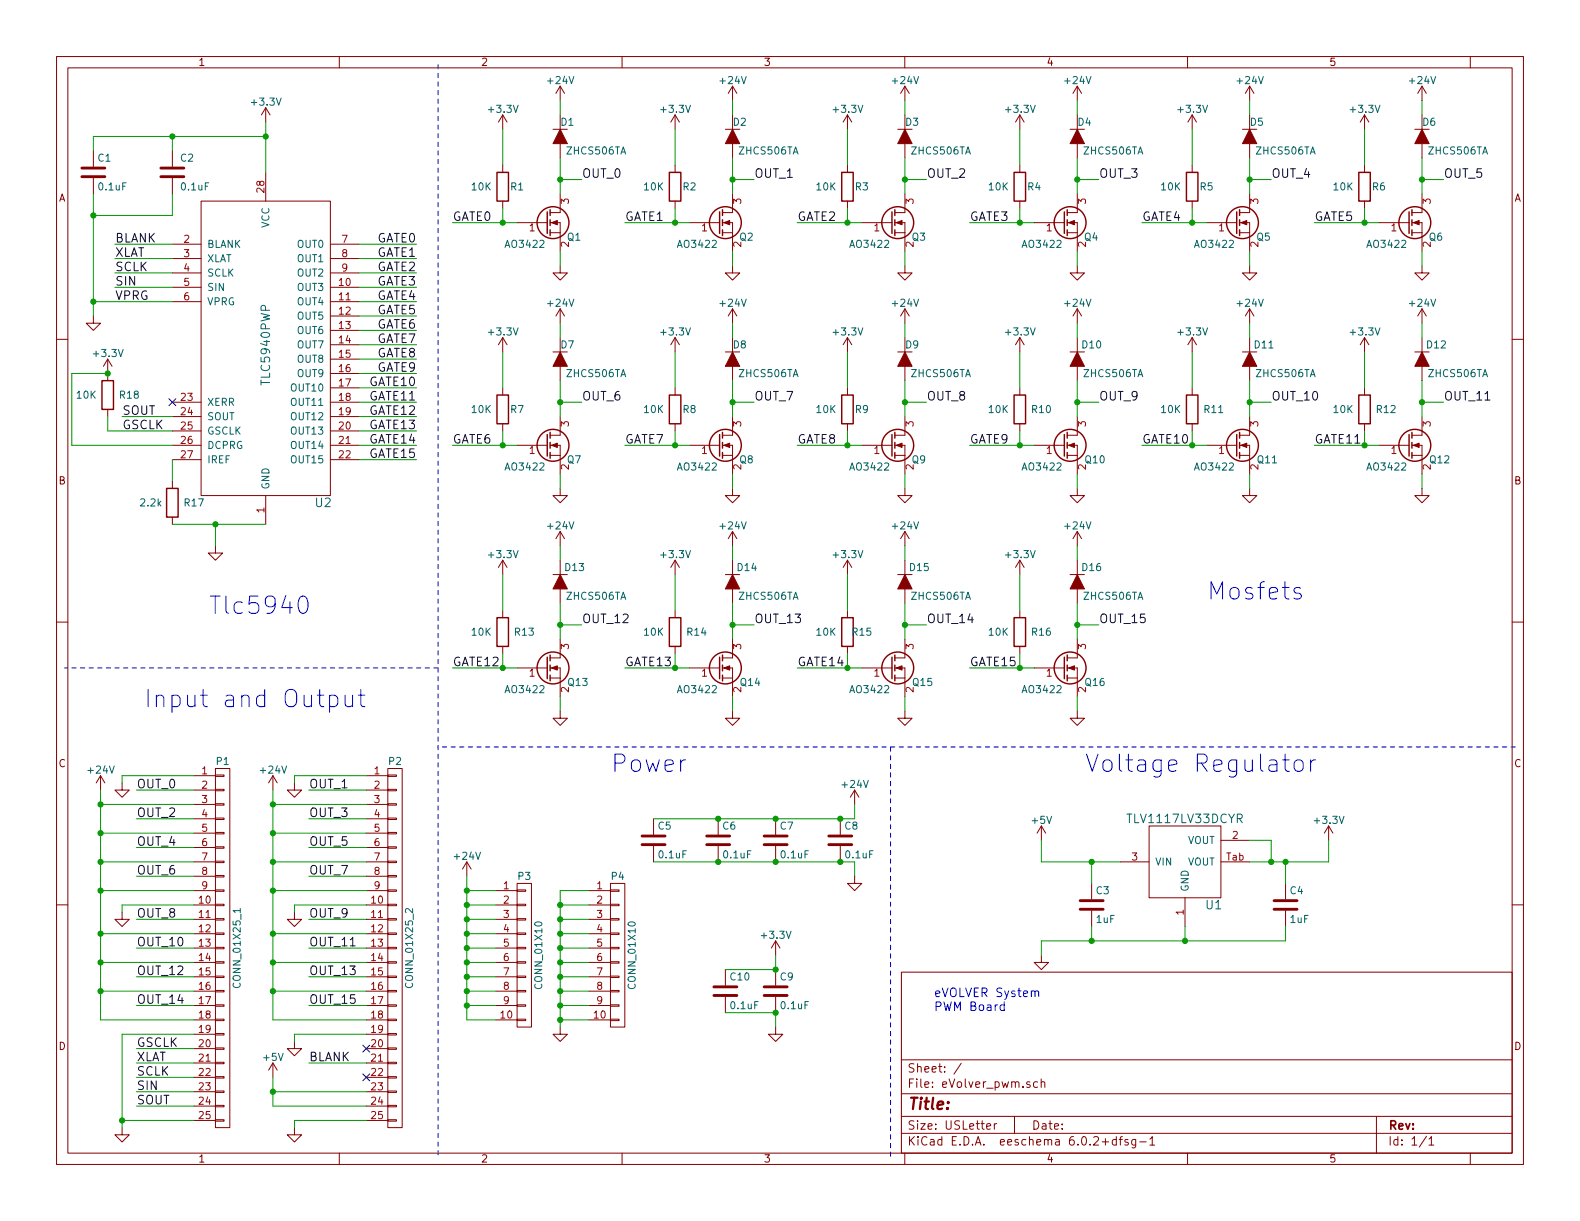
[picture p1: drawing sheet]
<svg xmlns="http://www.w3.org/2000/svg" width="279mm" height="216mm" viewBox="0 0 279 216" stroke-linecap="round" stroke-linejoin="round" font-family="sans-serif">
<g fill="none" stroke="#840000" stroke-width=".18">
<path d="M10 10h259.4v195.9h-259.4zM12 12h255.4v191.9h-255.4zM47 19.1v2.5M47 19.1l-.8 1.2M47 19.1l.8 1.2M60 10v2M99.1 15.2v2.6M99.1 15.2l-.8 1.3M99.1 15.2l.7 1.3M110 10v2M129.5 15.2v2.6M129.5 15.2l-.7 1.3"/>
<path d="M129.5 15.2l.8 1.3M160 10v2M160 15.2v2.6M160 15.2l-.7 1.3M160 15.2l.8 1.3M190.5 15.2v2.6M190.5 15.2l-.8 1.3M190.5 15.2l.8 1.3M210 10v2M221 15.2v2.6M221 15.2l-.8 1.3M221 15.2l.7 1.3"/>
<path d="M251.5 15.2l-.8 1.3M251.5 15.2v2.6M251.5 15.2l.7 1.3M260 10v2M16.5 26.7v2.8M16.5 31.5v2.8M30.5 26.7v2.8M30.5 31.5v2.8M35.6 35.6h22.8v52h-22.8zM47 30.5v5.1M88.9 20.3v2.6M88.9 29.2v1.3"/>
<path d="M88.9 35.6v1.2M88.9 20.3l-.8 1.3M88.9 20.3l.8 1.3M91.4 39.4h5.4M97.3 39.4h1.8v5.1M97.8 22.9h2.5M99.1 20.3v2.6M99.1 25.4v2.5M99.1 34.3v3.3h-1.8M119.4 20.3v2.6M119.4 29.2v1.3M119.4 35.6v1.2"/>
<path d="M119.4 20.3l-.8 1.3M119.4 20.3l.7 1.3M121.9 39.4h5.4M127.8 39.4h1.7v5.1M128.3 22.9h2.5M129.5 20.3v2.6M129.5 25.4v2.5M129.5 34.3v3.3h-1.7M149.9 20.3v2.6M149.9 29.2v1.3M149.9 35.6v1.2M149.9 20.3l-.8 1.3"/>
<path d="M149.9 20.3l.7 1.3M152.4 39.4h5.3M158.2 39.4h1.8v5.1M158.7 22.9h2.6M160 34.3v3.3h-1.8M160 20.3v2.6M160 25.4v2.5M180.3 20.3l-.7 1.3M180.3 20.3v2.6M180.3 29.2v1.3M180.3 35.6v1.2M180.3 20.3l.8 1.3"/>
<path d="M182.9 39.4h5.3M188.7 39.4h1.8v5.1M189.2 22.9h2.6M190.5 34.3v3.3h-1.8M190.5 20.3v2.6M190.5 25.4v2.5M210.8 20.3v2.6M210.8 29.2v1.3M210.8 35.6v1.2M210.8 20.3l-.7 1.3M210.8 20.3l.8 1.3M213.4 39.4h5.3"/>
<path d="M219.2 39.4h1.8v5.1M219.7 22.9h2.5M221 34.3v3.3h-1.8M221 20.3v2.6M221 25.4v2.5M241.3 20.3l-.8 1.3M241.3 20.3v2.6M241.3 29.2v1.3M241.3 35.6v1.2M241.3 20.3l.8 1.3M243.8 39.4h5.4M249.7 39.4h1.8v5.1"/>
<path d="M250.2 22.9h2.5M251.5 34.3v3.3h-1.8M251.5 20.3v2.6M251.5 25.4v2.5M10 60h2M16.5 55.9v1.3h1.3l-1.3 1.2-1.3-1.2h1.3M30.5 50.8h5.1M30.5 53.3h5.1M30.5 43.2h5.1M30.5 45.7h5.1M30.5 48.3h5.1M58.4 50.8h5.1"/>
<path d="M58.4 53.3h5.1M58.4 55.9h5.1M58.4 58.4h5.1M58.4 43.2h5.1M58.4 45.7h5.1M58.4 48.3h5.1M88.9 59.7v2.5M88.9 59.7l-.8 1.3M88.9 59.7l.8 1.3M97.3 41.1h1.8M99.1 47v1.3h1.2l-1.2 1.2-1.3-1.2h1.3M99.1 54.6v2.6"/>
<path d="M99.1 59.7v2.5M99.1 54.6l-.8 1.3M99.1 54.6l.7 1.3M119.4 59.7v2.5M119.4 59.7l-.8 1.3M119.4 59.7l.7 1.3M127.8 41.1h1.7M129.5 47v1.3h1.3l-1.3 1.2-1.2-1.2h1.2M129.5 54.6v2.6M129.5 59.7v2.5M129.5 54.6l-.7 1.3M129.5 54.6l.8 1.3"/>
<path d="M149.9 59.7v2.5M149.9 59.7l-.8 1.3M149.9 59.7l.7 1.3M158.2 41.1h1.8M160 47v1.3h1.3l-1.3 1.2-1.3-1.2h1.3M160 54.6v2.6M160 59.7v2.5M160 54.6l-.7 1.3M160 54.6l.8 1.3M180.3 59.7v2.5M180.3 59.7l-.7 1.3M180.3 59.7l.8 1.3"/>
<path d="M188.7 41.1h1.8M190.5 47v1.3h1.3l-1.3 1.2-1.3-1.2h1.3M190.5 54.6v2.6M190.5 59.7v2.5M190.5 54.6l-.8 1.3M190.5 54.6l.8 1.3M210.8 59.7l-.7 1.3M210.8 59.7v2.5M210.8 59.7l.8 1.3M219.2 41.1h1.8M221 47v1.3h1.2l-1.2 1.2-1.3-1.2h1.3M221 54.6v2.6"/>
<path d="M221 59.7v2.5M221 54.6l-.8 1.3M221 54.6l.7 1.3M241.3 59.7v2.5M241.3 59.7l-.8 1.3M241.3 59.7l.8 1.3M249.7 41.1h1.8M251.5 47v1.3h1.2l-1.2 1.2-1.3-1.2h1.3M251.5 54.6v2.6M251.5 59.7v2.5M251.5 54.6l-.8 1.3M251.5 54.6l.7 1.3"/>
<path d="M267.4 60h2M19 63.5v3.8M19 72.4v1.3M19 63.5l-.7 1.3M19 63.5l.8 1.3M30.5 78.7h5.1M30.5 71.1h5.1M30.5 73.7h5.1M30.5 76.2h5.1M58.4 78.7h5.1M58.4 61h5.1M58.4 63.5h5.1"/>
<path d="M58.4 66h5.1M58.4 68.6h5.1M58.4 71.1h5.1M58.4 73.7h5.1M58.4 76.2h5.1M88.9 68.6v1.3M88.9 74.9v1.3M91.4 78.7h5.4M97.3 78.7h1.8v5.1M97.8 62.2h2.5M99.1 64.8v2.5M99.1 73.7v3.3h-1.8"/>
<path d="M119.4 68.6v1.3M119.4 74.9v1.3M121.9 78.7h5.4M127.8 78.7h1.7v5.1M128.3 62.2h2.5M129.5 64.8v2.5M129.5 73.7v3.3h-1.7M149.9 68.6v1.3M149.9 74.9v1.3M152.4 78.7h5.3M158.2 78.7h1.8v5.1M158.7 62.2h2.6"/>
<path d="M160 73.7v3.3h-1.8M160 64.8v2.5M180.3 68.6v1.3M180.3 74.9v1.3M182.9 78.7h5.3M188.7 78.7h1.8v5.1M189.2 62.2h2.6M190.5 73.7v3.3h-1.8M190.5 64.8v2.5M210.8 68.6v1.3M210.8 74.9v1.3M213.4 78.7h5.3"/>
<path d="M219.2 78.7h1.8v5.1M219.7 62.2h2.5M221 73.7v3.3h-1.8M221 64.8v2.5M241.3 68.6v1.3M241.3 74.9v1.3M243.8 78.7h5.4M249.7 78.7h1.8v5.1M250.2 62.2h2.5M251.5 73.7v3.3h-1.8M251.5 64.8v2.5M30.5 81.3h5.1"/>
<path d="M30.5 85.1v1.3M30.5 91.4v1.3M38.1 96.5v1.3h1.3l-1.3 1.3-1.3-1.3h1.3M47 87.6v5.1M58.4 81.3h5.1M88.9 99.1l-.8 1.2M88.9 99.1v2.5M88.9 99.1l.8 1.2M97.3 80.5h1.8M99.1 86.4v1.2h1.2l-1.2 1.3-1.3-1.3h1.3M99.1 94v2.5M99.1 99.1v2.5"/>
<path d="M99.1 94l-.8 1.3M99.1 94l.7 1.3M119.4 99.1v2.5M119.4 99.1l-.8 1.2M119.4 99.1l.7 1.2M127.8 80.5h1.7M129.5 86.4v1.2h1.3l-1.3 1.3-1.2-1.3h1.2M129.5 94v2.5M129.5 99.1v2.5M129.5 94l-.7 1.3M129.5 94l.8 1.3M149.9 99.1v2.5"/>
<path d="M149.9 99.1l-.8 1.2M149.9 99.1l.7 1.2M158.2 80.5h1.8M160 86.4v1.2h1.3l-1.3 1.3-1.3-1.3h1.3M160 94v2.5M160 99.1v2.5M160 94l-.7 1.3M160 94l.8 1.3M180.3 99.1v2.5M180.3 99.1l-.7 1.2M180.3 99.1l.8 1.2M188.7 80.5h1.8"/>
<path d="M190.5 86.4v1.2h1.3l-1.3 1.3-1.3-1.3h1.3M190.5 94v2.5M190.5 99.1v2.5M190.5 94l-.8 1.3M190.5 94l.8 1.3M219.2 80.5h1.8M221 86.4v1.2h1.2l-1.2 1.3-1.3-1.3h1.3M249.7 80.5h1.8M251.5 86.4v1.2h1.2l-1.2 1.3-1.3-1.3h1.3M10 110h2M88.9 108v1.2M88.9 114.3v1.3"/>
<path d="M91.4 118.1h5.4M97.3 119.9h1.8M97.3 118.1h1.8v5.1M97.8 101.6h2.5M99.1 113v3.3h-1.8M99.1 104.1v2.6M119.4 108v1.2M119.4 114.3v1.3M121.9 118.1h5.4M127.8 119.9h1.7M127.8 118.1h1.7v5.1M128.3 101.6h2.5"/>
<path d="M129.5 113v3.3h-1.7M129.5 104.1v2.6M149.9 108v1.2M149.9 114.3v1.3M152.4 118.1h5.3M158.2 119.9h1.8M158.2 118.1h1.8v5.1M158.7 101.6h2.6M160 113v3.3h-1.8M160 104.1v2.6M180.3 108v1.2M180.3 114.3v1.3"/>
<path d="M182.9 118.1h5.3M188.7 119.9h1.8M188.7 118.1h1.8v5.1M189.2 101.6h2.6M190.5 113v3.3h-1.8M190.5 104.1v2.6M267.4 110h2M17.8 137.2l-.8 1.2M17.8 137.2v2.5M17.8 137.2l.7 1.2M21.6 138.4v1.3h1.3l-1.3 1.3-1.3-1.3h1.3M34.3 137.2h3.8"/>
<path d="M34.3 139.7h3.8M38.1 135.9h2.5v63.5h-2.5zM38.1 139.6h1.5v.2h-1.5zM38.1 137h1.5v.3h-1.5zM48.3 137.2l-.8 1.2M48.3 137.2v2.5M48.3 137.2l.7 1.2M52.1 138.4v1.3h1.2l-1.2 1.3-1.3-1.3h1.3M64.8 137.2h3.8M64.8 139.7h3.8M68.6 135.9h2.5v63.5h-2.5zM68.6 139.6h1.5v.2h-1.5z"/>
<path d="M68.6 137h1.5v.3h-1.5zM99.1 125.7v1.3h1.2l-1.2 1.3-1.3-1.3h1.3M129.5 125.7v1.3h1.3l-1.3 1.3-1.2-1.3h1.2M151.1 139.7l-.7 1.3M151.1 139.7v2.5M151.1 139.7l.8 1.3M160 125.7v1.3h1.3l-1.3 1.3-1.3-1.3h1.3M190.5 125.7v1.3h1.3l-1.3 1.3-1.3-1.3h1.3M10 160h2M34.3 152.4h3.8M34.3 157.5h3.8M34.3 142.2h3.8"/>
<path d="M34.3 144.8h3.8M34.3 147.3h3.8M34.3 149.9h3.8M34.3 154.9h3.8M38.1 159.9h1.5v.2h-1.5zM38.1 157.4h1.5v.2h-1.5zM38.1 154.8h1.5v.3h-1.5zM38.1 152.3h1.5v.2h-1.5zM38.1 149.7h1.5v.3h-1.5zM38.1 147.2h1.5v.2h-1.5zM38.1 144.7h1.5v.2h-1.5zM38.1 142.1h1.5v.3h-1.5z"/>
<path d="M64.8 152.4h3.8M64.8 157.5h3.8M64.8 142.2h3.8M64.8 144.8h3.8M64.8 147.3h3.8M64.8 149.9h3.8M64.8 154.9h3.8M68.6 159.9h1.5v.2h-1.5zM68.6 157.4h1.5v.2h-1.5zM68.6 154.8h1.5v.3h-1.5zM68.6 152.3h1.5v.2h-1.5zM68.6 149.7h1.5v.3h-1.5z"/>
<path d="M68.6 147.2h1.5v.2h-1.5zM68.6 144.7h1.5v.2h-1.5zM68.6 142.1h1.5v.3h-1.5zM82.5 152.4l-.7 1.3M82.5 152.4v2.5M82.5 152.4l.8 1.3M87.6 157.5h3.8M91.4 159.9h1.6v.2h-1.6zM91.4 157.4h1.6v.2h-1.6zM91.4 156.2h2.6v25.4h-2.6zM104.1 157.5h3.8M107.9 159.9h1.6v.2h-1.6z"/>
<path d="M107.9 157.4h1.6v.2h-1.6zM107.9 156.2h2.6v25.4h-2.6zM115.6 144.8v2.8M115.6 149.6v2.8M127 144.8v2.8M127 149.6v2.8M137.2 144.8v2.8M137.2 149.6v2.8M148.6 144.8v2.8M148.6 149.6v2.8M151.1 154.9v1.3h1.3l-1.3 1.3-1.2-1.3h1.2M184.1 146.1v2.5"/>
<path d="M184.1 146.1l-.7 1.2M184.1 146.1l.8 1.2M193 156.2v2.8M198.1 152.4h5.1M203.2 146.1h12.7v12.7h-12.7zM209.5 158.8v5M215.9 148.6h5.1M215.9 152.4h5.1M227.3 156.2v2.8M234.9 146.1l-.7 1.2M234.9 146.1v2.5M234.9 146.1l.8 1.2"/>
<path d="M267.4 160h2M21.6 161.3v1.3h1.3l-1.3 1.2-1.3-1.2h1.3M34.3 160h3.8M34.3 162.6h3.8M34.3 165.1h3.8M34.3 167.6h3.8M34.3 170.2h3.8M34.3 172.7h3.8M34.3 175.3h3.8M34.3 177.8h3.8M38.1 177.7h1.5v.2h-1.5zM38.1 175.1h1.5v.3h-1.5z"/>
<path d="M38.1 172.6h1.5v.2h-1.5zM38.1 170.1h1.5v.2h-1.5zM38.1 167.5h1.5v.3h-1.5zM38.1 165h1.5v.2h-1.5zM38.1 162.4h1.5v.3h-1.5zM52.1 161.3v1.3h1.2l-1.2 1.2-1.3-1.2h1.3M64.8 160h3.8M64.8 162.6h3.8M64.8 165.1h3.8M64.8 167.6h3.8M64.8 170.2h3.8M64.8 172.7h3.8"/>
<path d="M64.8 175.3h3.8M64.8 177.8h3.8M68.6 177.7h1.5v.2h-1.5zM68.6 175.1h1.5v.3h-1.5zM68.6 172.6h1.5v.2h-1.5zM68.6 170.1h1.5v.2h-1.5zM68.6 167.5h1.5v.3h-1.5zM68.6 165h1.5v.2h-1.5zM68.6 162.4h1.5v.3h-1.5zM87.6 160h3.8M87.6 162.6h3.8M87.6 165.1h3.8"/>
<path d="M87.6 167.6h3.8M87.6 170.2h3.8M87.6 172.7h3.8M87.6 175.3h3.8M87.6 177.8h3.8M91.4 177.7h1.6v.2h-1.6zM91.4 175.1h1.6v.3h-1.6zM91.4 172.6h1.6v.2h-1.6zM91.4 170.1h1.6v.2h-1.6zM91.4 167.5h1.6v.3h-1.6zM91.4 165h1.6v.2h-1.6zM91.4 162.4h1.6v.3h-1.6z"/>
<path d="M104.1 160h3.8M104.1 162.6h3.8M104.1 165.1h3.8M104.1 167.6h3.8M104.1 170.2h3.8M104.1 172.7h3.8M104.1 175.3h3.8M104.1 177.8h3.8M107.9 177.7h1.6v.2h-1.6zM107.9 175.1h1.6v.3h-1.6zM107.9 172.6h1.6v.2h-1.6zM107.9 170.1h1.6v.2h-1.6z"/>
<path d="M107.9 167.5h1.6v.3h-1.6zM107.9 165h1.6v.2h-1.6zM107.9 162.4h1.6v.3h-1.6zM128.3 171.5v2.7M128.3 176.3v2.8M137.2 166.4v2.5M137.2 171.5v2.7M137.2 176.3v2.8M137.2 166.4l-.8 1.2M137.2 166.4l.7 1.2M159.4 171.9h108v32h-108zM184.1 168.9v1.3h1.3l-1.3 1.3-1.2-1.3h1.2"/>
<path d="M193 161v2.8M227.3 161v2.8M21.6 199.4v1.3h1.3l-1.3 1.2-1.3-1.2h1.3M34.3 180.3h3.8M34.3 182.9h3.8M34.3 185.4h3.8M34.3 188h3.8M34.3 190.5h3.8M34.3 193h3.8M34.3 195.6h3.8M34.3 198.1h3.8M38.1 198h1.5v.2h-1.5z"/>
<path d="M38.1 195.5h1.5v.2h-1.5zM38.1 192.9h1.5v.3h-1.5zM38.1 190.4h1.5v.2h-1.5zM38.1 187.8h1.5v.3h-1.5zM38.1 185.3h1.5v.2h-1.5zM38.1 182.8h1.5v.2h-1.5zM38.1 180.2h1.5v.3h-1.5zM48.3 188v2.5M48.3 188l-.8 1.2M48.3 188l.7 1.2M52.1 184.2v1.2h1.2l-1.2 1.3-1.3-1.3h1.3M52.1 199.4v1.3h1.2l-1.2 1.2-1.3-1.2h1.3"/>
<path d="M64.8 180.3h3.8M64.8 182.9h3.8M64.8 185.4h3.8M64.8 188h3.8M64.8 190.5h3.8M64.8 193h3.8M64.8 195.6h3.8M64.8 198.1h3.8M68.6 198h1.5v.2h-1.5zM68.6 195.5h1.5v.2h-1.5zM68.6 192.9h1.5v.3h-1.5zM68.6 190.4h1.5v.2h-1.5z"/>
<path d="M68.6 187.8h1.5v.3h-1.5zM68.6 185.3h1.5v.2h-1.5zM68.6 182.8h1.5v.2h-1.5zM68.6 180.2h1.5v.3h-1.5zM87.6 180.3h3.8M91.4 180.2h1.6v.3h-1.6zM99.1 181.6v1.3h1.2l-1.2 1.3-1.3-1.3h1.3M104.1 180.3h3.8M107.9 180.2h1.6v.3h-1.6zM137.2 181.6v1.3h1.2l-1.2 1.3-1.3-1.3h1.3M159.4 197.4h108M159.4 193.4h108"/>
<path d="M159.4 187.4h108M170 188l-1.3 1.9M174.5 199.2l.7-.2-.1-.3h-.4l-.2 .2v.7h.6M175.8 198.7v1M176.3 198.7h-.3l-.2 .3M179.4 197.4v3M182.1 191.4l-.3-.1-.3 .2 .1 .2 .5 .2v.3h-.6M183.5 191.4l-.5-.1-.2 .3v.4l.1 .2h.6M184.1 191.4l.2-.1 .4 .1 .1 .9M184.1 190.8v1.5M243.4 197.4v6.5M60 203.9v2"/>
<path d="M110 203.9v2M159.4 200.4h108M160 203.9v2M197.4 201.5h-.4l-.3 .3v.4l.1 .2h.6M197.4 201v1.5M197.9 201.5h.6M198.5 201l-.4 .2v1.3M199.5 201.5h-.4l-.2 .2 .1 .2 .5 .1v.4h-.6M200.8 201.5v1.2l-.3 .3-.3-.1M200.8 201.5h-.4l-.3 .3v.4l.2 .2h.5M201.5 201.9h1.2M203.3 201.4l.5-.4v1.5"/>
<path d="M203.3 202.5h.9M210 203.9v2M252.3 200.9l-1.3 1.9M252.7 201.4l.4-.4v1.5M252.7 202.5h.8M260 203.9v2"/>
</g>
<g fill="none" stroke="#840000" stroke-width=".25">
<path d="M87.9 30.5h2v5.1h-2zM96.8 37.5v3.8M97.3 37.1v1M97.3 38.9v1M118.4 30.5h2v5.1h-2zM127.3 37.5v3.8M127.8 37.1v1M127.8 38.9v1M148.8 30.5h2.1v5.1h-2.1zM157.7 37.5v3.8M158.2 37.1v1M158.2 38.9v1"/>
<path d="M179.3 30.5h2.1v5.1h-2.1zM188.2 37.5v3.8M188.7 37.1v1M188.7 38.9v1M209.8 30.5h2v5.1h-2zM218.7 37.5v3.8M219.2 37.1v1M219.2 38.9v1M240.3 30.5h2v5.1h-2zM249.2 37.5v3.8M249.7 37.1v1M249.7 38.9v1"/>
<path d="M97.3 40.6v1.1M127.8 40.6v1.1M158.2 40.6v1.1M188.7 40.6v1.1M219.2 40.6v1.1M249.7 40.6v1.1M18 67.3h2.1v5.1h-2.1zM87.9 69.9h2v5h-2zM96.8 76.8v3.8M97.3 76.5v1M97.3 78.2v1M118.4 69.9h2v5h-2z"/>
<path d="M127.3 76.8v3.8M127.8 76.5v1M127.8 78.2v1M148.8 69.9h2.1v5h-2.1zM157.7 76.8v3.8M158.2 76.5v1M158.2 78.2v1M179.3 69.9h2.1v5h-2.1zM188.2 76.8v3.8M188.7 76.5v1M188.7 78.2v1M209.8 69.9h2v5h-2z"/>
<path d="M218.7 76.8v3.8M219.2 76.5v1M219.2 78.2v1M240.3 69.9h2v5h-2zM249.2 76.8v3.8M249.7 76.5v1M249.7 78.2v1M29.5 86.4h2v5h-2zM97.3 80v1M127.8 80v1M158.2 80v1M188.7 80v1"/>
<path d="M219.2 80v1M249.7 80v1M87.9 109.2h2v5.1h-2zM96.8 116.2v3.8M97.3 115.8v1M97.3 117.6v1M97.3 119.4v1M118.4 109.2h2v5.1h-2zM127.3 116.2v3.8M127.8 115.8v1M127.8 117.6v1M127.8 119.4v1"/>
<path d="M148.8 109.2h2.1v5.1h-2.1zM157.7 116.2v3.8M158.2 115.8v1M158.2 117.6v1M158.2 119.4v1M179.3 109.2h2.1v5.1h-2.1zM188.2 116.2v3.8M188.7 115.8v1M188.7 117.6v1M188.7 119.4v1"/>
<circle cx="97.8" cy="39.4" r="2.82"/>
<circle cx="128.3" cy="39.4" r="2.82"/>
<circle cx="158.7" cy="39.4" r="2.82"/>
<circle cx="189.2" cy="39.4" r="2.82"/>
<circle cx="219.7" cy="39.4" r="2.82"/>
<circle cx="250.2" cy="39.4" r="2.82"/>
<circle cx="97.8" cy="78.7" r="2.82"/>
<circle cx="128.3" cy="78.7" r="2.82"/>
<circle cx="158.7" cy="78.7" r="2.82"/>
<circle cx="189.2" cy="78.7" r="2.82"/>
<circle cx="219.7" cy="78.7" r="2.82"/>
<circle cx="250.2" cy="78.7" r="2.82"/>
<circle cx="97.8" cy="118.1" r="2.82"/>
<circle cx="128.3" cy="118.1" r="2.82"/>
<circle cx="158.7" cy="118.1" r="2.82"/>
<circle cx="189.2" cy="118.1" r="2.82"/>
</g>
<g fill="#840000" stroke="#840000" stroke-width=".18">
<path d="M97.5 118.1l1.1-.4v.8z"/>
<path d="M99.1 101.6l1.2 2.5h-2.5z"/>
<path d="M129.5 101.6l1.3 2.5h-2.5z"/>
<path d="M128 118.1l1-.4v.8z"/>
<path d="M128 39.4l1-.4v.8z"/>
<path d="M129.5 22.9l1.3 2.5h-2.5z"/>
<path d="M128 78.7l1-.3v.7z"/>
<path d="M97.5 39.4l1.1-.4v.8z"/>
<path d="M99.1 22.9l1.2 2.5h-2.5z"/>
<path d="M158.5 118.1l1-.4v.8z"/>
<path d="M158.5 78.7l1-.3v.7z"/>
<path d="M129.5 62.2l1.3 2.6h-2.5z"/>
<path d="M219.5 78.7l1-.3v.7z"/>
<path d="M221 62.2l1.2 2.6h-2.5z"/>
<path d="M251.5 22.9l1.2 2.5h-2.5z"/>
<path d="M249.9 39.4l1.1-.4v.8z"/>
<path d="M219.5 39.4l1-.4v.8z"/>
<path d="M221 22.9l1.2 2.5h-2.5z"/>
<path d="M189 118.1l1-.4v.8z"/>
<path d="M190.5 101.6l1.3 2.5h-2.6z"/>
<path d="M160 101.6l1.3 2.5h-2.6z"/>
<path d="M249.9 78.7l1.1-.3v.7z"/>
<path d="M251.5 62.2l1.2 2.6h-2.5z"/>
<path d="M160 22.9l1.3 2.5h-2.6z"/>
<path d="M189 78.7l1-.3v.7z"/>
<path d="M97.5 78.7l1.1-.3v.7z"/>
<path d="M190.5 62.2l1.3 2.6h-2.6z"/>
<path d="M160 62.2l1.3 2.6h-2.6z"/>
<path d="M99.1 62.2l1.2 2.6h-2.5z"/>
<path d="M189 39.4l1-.4v.8z"/>
<path d="M158.5 39.4l1-.4v.8z"/>
<path d="M190.5 22.9l1.3 2.5h-2.6z"/>
</g>
<g fill="none" stroke="#840000" stroke-width=".51">
<path d="M14.5 31.2h4M14.5 29.7h4M28.4 31.2h4.1M28.4 29.7h4.1M113.5 149.4h4.1M113.5 147.8h4.1M125 149.4h4M125 147.8h4M135.1 149.4h4.1M135.1 147.8h4.1M146.6 149.4h4M146.6 147.8h4"/>
<path d="M191 159.3h4.1M225.3 159.3h4.1M126.2 176h4.1M126.2 174.5h4.1M135.1 176h4.1M135.1 174.5h4.1M191 160.8h4.1M225.3 160.8h4.1"/>
</g>
<path d="M42.5 160.7v.7" fill="none" stroke="#006464" stroke-width=".18"/>
<g fill="none" stroke="#0000c2" stroke-width=".18">
<path d="M53 105.7a.73 .73 0 0 1 .8-.3 .73 .73 0 0 1 .5 .6 1.79 1.79 0 0 1-.6 2.5 .78 .78 0 0 1-.8-.6 2.6 2.6 0 0 1 .1-2.2zM230 104l-.7-.1-.3 .1-.2 .3 .2 .4 1 .3 .1 .3-.1 .5-.3 .1h-.6l-.3-.1M58.3 123.1l.3-.2h.5l.3 .2 .3 .4v.9l-.3 .4-.3 .2h-.5l-.3-.2M61 122.9v1.6l.2 .3a.83 .83 0 0 0 1.1-.1M62.3 122.9v2.1M63.4 122.9h1.1M63.8 121.9v2.6l.1 .3 .6 .2M226.8 134.4h1.2M227.3 133.3v2.7l.1 .2 .6 .2M229 134.6a.83 .83 0 0 1 .8-.3 .83 .83 0 0 1 .7 .6v.9a.83 .83 0 0 1-.8 .6 .83 .83 0 0 1-.8-.6v-.9zM231.8 134.4v2M232.6 134.4a.78 .78 0 0 0-.8 .5"/>
<path d="M177.6 177.7h-.4l-.3 .3v.4l.1 .2h.6M177.6 177.2v1.5M183 175.4l.2-.2 .4 .1 .1 .9"/>
</g>
<path d="M77.5 11.4v193.1M77.5 118.1h-66.1M268 132.1h-190.5M157.5 204.5v-72.4" fill="none" stroke="#0000c2" stroke-width=".18" stroke-dasharray=".8 .8"/>
<g fill="none" stroke="#009600" stroke-width=".18">
<path d="M99.1 17.8v2.5M129.5 17.8v2.5M160 17.8v2.5M190.5 17.8v2.5M221 17.8v2.5M251.5 17.8v2.5M16.5 34.3v21.6M30.5 24.1v2.6M30.5 34.3v3.8h-14M47 24.1h-30.5v2.6M47 21.6v8.9M80 39.4h11.4"/>
<path d="M88.9 22.9v6.3M88.9 36.8v2.6M99.1 31.8h3.8M99.1 27.9v6.4M110.5 39.4h11.4M119.4 22.9v6.3M119.4 36.8v2.6M129.5 31.8h3.8M129.5 27.9v6.4M141 39.4h11.4M149.9 22.9v6.3M149.9 36.8v2.6"/>
<path d="M160 31.8h3.8M160 27.9v6.4M171.4 39.4h11.5M180.3 22.9v6.3M180.3 36.8v2.6M190.5 31.8h3.8M190.5 27.9v6.4M201.9 39.4h11.5M210.8 22.9v6.3M210.8 36.8v2.6M221 31.8h3.8M221 27.9v6.4"/>
<path d="M232.4 39.4h11.4M241.3 22.9v6.3M241.3 36.8v2.6M251.5 31.8h3.8M251.5 27.9v6.4M16.5 53.3h14M20.3 43.2h10.2M20.3 50.8h10.2M20.3 45.7h10.2M20.3 48.3h10.2M63.5 43.2h10.2M63.5 53.3h10.2"/>
<path d="M63.5 50.8h10.2M63.5 45.7h10.2M63.5 58.4h10.2M63.5 55.9h10.2M63.5 48.3h10.2M99.1 44.5v2.5M99.1 57.2v2.5M129.5 44.5v2.5M129.5 57.2v2.5M160 44.5v2.5M160 57.2v2.5M190.5 44.5v2.5"/>
<path d="M190.5 57.2v2.5M221 44.5v2.5M221 57.2v2.5M251.5 44.5v2.5M251.5 57.2v2.5M19 66h-6.3v12.7h17.8M19 73.7v2.5h11.5M21.6 73.7h8.9M63.5 78.7h10.2M63.5 71.1h10.2M63.5 76.2h10.2M63.5 73.7h10.2"/>
<path d="M63.5 66h10.2M63.5 63.5h10.2M63.5 61h10.2M63.5 68.6h10.2M80 78.7h11.4M88.9 62.2v6.4M88.9 76.2v2.5M99.1 71.1h3.8M99.1 67.3v6.4M110.5 78.7h11.4M119.4 62.2v6.4M119.4 76.2v2.5"/>
<path d="M129.5 71.1h3.8M129.5 67.3v6.4M141 78.7h11.4M149.9 62.2v6.4M149.9 76.2v2.5M160 67.3v6.4M160 71.1h3.8M171.4 78.7h11.5M180.3 62.2v6.4M180.3 76.2v2.5M190.5 71.1h3.8M190.5 67.3v6.4"/>
<path d="M201.9 78.7h11.5M210.8 62.2v6.4M210.8 76.2v2.5M221 71.1h3.8M221 67.3v6.4M232.4 78.7h11.4M241.3 62.2v6.4M241.3 76.2v2.5M251.5 71.1h3.8M251.5 67.3v6.4M30.5 81.3v3.8M30.5 92.7h16.5"/>
<path d="M38.1 92.7v3.8M63.5 81.3h10.2M99.1 83.8v2.6M99.1 96.5v2.6M129.5 83.8v2.6M129.5 96.5v2.6M160 83.8v2.6M160 96.5v2.6M190.5 83.8v2.6M190.5 96.5v2.6M221 83.8v2.6M251.5 83.8v2.6"/>
<path d="M80 118.1h11.4M88.9 101.6v6.4M88.9 115.6v2.5M99.1 106.7v6.3M99.1 110.5h3.8M110.5 118.1h11.4M119.4 101.6v6.4M119.4 115.6v2.5M129.5 106.7v6.3M129.5 110.5h3.8M141 118.1h11.4M149.9 101.6v6.4"/>
<path d="M149.9 115.6v2.5M160 106.7v6.3M160 110.5h3.8M171.4 118.1h11.5M180.3 101.6v6.4M180.3 115.6v2.5M190.5 106.7v6.3M190.5 110.5h3.8M17.8 139.7v40.6h16.5M24.1 139.7h10.2M34.3 137.2h-12.7v1.2M48.3 139.7v40.6h16.5"/>
<path d="M54.6 139.7h10.2M64.8 137.2h-12.7v1.2M99.1 123.2v2.5M129.5 123.2v2.5M160 123.2v2.5M190.5 123.2v2.5M17.8 157.5h16.5M17.8 152.4h16.5M17.8 147.3h16.5M17.8 142.2h16.5M24.1 144.8h10.2M24.1 154.9h10.2"/>
<path d="M24.1 149.9h10.2M48.3 157.5h16.5M48.3 152.4h16.5M48.3 147.3h16.5M48.3 142.2h16.5M54.6 144.8h10.2M54.6 154.9h10.2M54.6 149.9h10.2M82.5 154.9v25.4h5.1M82.5 157.5h5.1M104.1 157.5h-5v24.1M115.6 152.4h35.5v2.5"/>
<path d="M151.1 142.2v2.6h-35.5M184.1 148.6v3.8h14M193 152.4v3.8M221 148.6h3.8v3.8M227.3 152.4v3.8M234.9 148.6v3.8h-13.9M17.8 175.3h16.5M17.8 165.1h16.5M17.8 170.2h16.5M24.1 167.6h10.2M24.1 162.6h10.2M24.1 177.8h10.2"/>
<path d="M24.1 172.7h10.2M34.3 160h-12.7v1.3M48.3 175.3h16.5M48.3 165.1h16.5M48.3 170.2h16.5M54.6 167.6h10.2M54.6 162.6h10.2M54.6 177.8h10.2M54.6 172.7h10.2M64.8 160h-12.7v1.3M82.5 175.3h5.1M82.5 160h5.1"/>
<path d="M82.5 167.6h5.1M82.5 165.1h5.1M82.5 162.6h5.1M82.5 177.8h5.1M82.5 170.2h5.1M82.5 172.7h5.1M99.1 175.3h5M99.1 160h5M99.1 167.6h5M99.1 165.1h5M99.1 162.6h5M99.1 177.8h5"/>
<path d="M99.1 170.2h5M99.1 172.7h5M128.3 179.1h8.9v2.5M137.2 168.9v2.6h-8.9M193 163.8v2.6M209.5 163.8v2.6M227.3 163.8v2.6h-43.2v2.5M21.6 198.1h12.7M24.1 195.6h10.2M24.1 193h10.2M24.1 188h10.2M24.1 185.4h10.2"/>
<path d="M24.1 190.5h10.2M34.3 182.9h-12.7v16.5M48.3 190.5v5.1h16.5M48.3 193h16.5M54.6 188h10.2M64.8 198.1h-12.7v1.3M64.8 182.9h-12.7v1.3M99.1 180.3h5"/>
</g>
<path d="M29.9 70.5l1.2 1.2M31.1 70.5l-1.2 1.2M64.2 184.8l1.2 1.2M64.2 189.9l1.2 1.2M65.4 184.8l-1.2 1.2M65.4 189.9l-1.2 1.2" fill="none" stroke="#000084" stroke-width=".18"/>
<g fill="#009600" stroke="#009600" stroke-width=".18">
<circle cx="82.5" cy="177.8" r=".46"/>
<circle cx="82.5" cy="175.3" r=".46"/>
<circle cx="82.5" cy="172.7" r=".46"/>
<circle cx="82.5" cy="170.2" r=".46"/>
<circle cx="82.5" cy="167.6" r=".46"/>
<circle cx="82.5" cy="157.5" r=".46"/>
<circle cx="82.5" cy="165.1" r=".46"/>
<circle cx="82.5" cy="162.6" r=".46"/>
<circle cx="82.5" cy="160" r=".46"/>
<circle cx="88.9" cy="78.7" r=".46"/>
<circle cx="99.1" cy="71.1" r=".46"/>
<circle cx="129.5" cy="71.1" r=".46"/>
<circle cx="99.1" cy="177.8" r=".46"/>
<circle cx="99.1" cy="180.3" r=".46"/>
<circle cx="99.1" cy="170.2" r=".46"/>
<circle cx="99.1" cy="172.7" r=".46"/>
<circle cx="99.1" cy="162.6" r=".46"/>
<circle cx="99.1" cy="160" r=".46"/>
<circle cx="99.1" cy="165.1" r=".46"/>
<circle cx="99.1" cy="167.6" r=".46"/>
<circle cx="99.1" cy="110.5" r=".46"/>
<circle cx="119.4" cy="118.1" r=".46"/>
<circle cx="129.5" cy="110.5" r=".46"/>
<circle cx="88.9" cy="118.1" r=".46"/>
<circle cx="119.4" cy="78.7" r=".46"/>
<circle cx="149.9" cy="78.7" r=".46"/>
<circle cx="160" cy="71.1" r=".46"/>
<circle cx="149.9" cy="118.1" r=".46"/>
<circle cx="148.6" cy="152.4" r=".46"/>
<circle cx="160" cy="110.5" r=".46"/>
<circle cx="148.6" cy="144.8" r=".46"/>
<circle cx="127" cy="144.8" r=".46"/>
<circle cx="127" cy="152.4" r=".46"/>
<circle cx="137.2" cy="152.4" r=".46"/>
<circle cx="137.2" cy="144.8" r=".46"/>
<circle cx="99.1" cy="175.3" r=".46"/>
<circle cx="137.2" cy="171.5" r=".46"/>
<circle cx="137.2" cy="179.1" r=".46"/>
<circle cx="47" cy="24.1" r=".46"/>
<circle cx="30.5" cy="24.1" r=".46"/>
<circle cx="16.5" cy="53.3" r=".46"/>
<circle cx="16.5" cy="38.1" r=".46"/>
<circle cx="19" cy="66" r=".46"/>
<circle cx="21.6" cy="198.1" r=".46"/>
<circle cx="48.3" cy="193" r=".46"/>
<circle cx="17.8" cy="175.3" r=".46"/>
<circle cx="38.1" cy="92.7" r=".46"/>
<circle cx="17.8" cy="147.3" r=".46"/>
<circle cx="48.3" cy="142.2" r=".46"/>
<circle cx="48.3" cy="147.3" r=".46"/>
<circle cx="48.3" cy="152.4" r=".46"/>
<circle cx="48.3" cy="175.3" r=".46"/>
<circle cx="17.8" cy="152.4" r=".46"/>
<circle cx="17.8" cy="157.5" r=".46"/>
<circle cx="17.8" cy="165.1" r=".46"/>
<circle cx="17.8" cy="170.2" r=".46"/>
<circle cx="48.3" cy="157.5" r=".46"/>
<circle cx="48.3" cy="165.1" r=".46"/>
<circle cx="48.3" cy="170.2" r=".46"/>
<circle cx="17.8" cy="142.2" r=".46"/>
<circle cx="227.3" cy="152.4" r=".46"/>
<circle cx="224.8" cy="152.4" r=".46"/>
<circle cx="193" cy="166.4" r=".46"/>
<circle cx="193" cy="152.4" r=".46"/>
<circle cx="209.5" cy="166.4" r=".46"/>
<circle cx="88.9" cy="39.4" r=".46"/>
<circle cx="99.1" cy="31.8" r=".46"/>
<circle cx="129.5" cy="31.8" r=".46"/>
<circle cx="119.4" cy="39.4" r=".46"/>
<circle cx="180.3" cy="39.4" r=".46"/>
<circle cx="190.5" cy="31.8" r=".46"/>
<circle cx="180.3" cy="78.7" r=".46"/>
<circle cx="190.5" cy="71.1" r=".46"/>
<circle cx="160" cy="31.8" r=".46"/>
<circle cx="149.9" cy="39.4" r=".46"/>
<circle cx="221" cy="31.8" r=".46"/>
<circle cx="251.5" cy="31.8" r=".46"/>
<circle cx="241.3" cy="39.4" r=".46"/>
<circle cx="210.8" cy="39.4" r=".46"/>
<circle cx="210.8" cy="78.7" r=".46"/>
<circle cx="221" cy="71.1" r=".46"/>
<circle cx="241.3" cy="78.7" r=".46"/>
<circle cx="251.5" cy="71.1" r=".46"/>
<circle cx="180.3" cy="118.1" r=".46"/>
<circle cx="190.5" cy="110.5" r=".46"/>
</g>
<g font-size="4.2" fill="#0000c2">
<text x="213.4" y="106.1">Mosfets</text>
<text x="36.8" y="108.6">Tlc5940</text>
<text x="25.4" y="125.1">Input and Output</text>
<text x="107.9" y="136.5">Power</text>
<text x="191.8" y="136.5">Voltage Regulator</text>
</g>
<text font-size="2.8" fill="#840000" x="160.4" y="196.2">Title:</text>
<g font-size="2.1" fill="#0f0f0f">
<text x="102.9" y="31.4">OUT_0</text>
<text x="133.3" y="31.4">OUT_1</text>
<text x="163.8" y="31.4">OUT_2</text>
<text x="194.3" y="31.4">OUT_3</text>
<text x="224.8" y="31.4">OUT_4</text>
<text x="255.3" y="31.4">OUT_5</text>
<text x="80" y="39.1">GATE0</text>
<text x="110.5" y="39.1">GATE1</text>
<text x="141" y="39.1">GATE2</text>
<text x="171.4" y="39.1">GATE3</text>
<text x="201.9" y="39.1">GATE4</text>
<text x="232.4" y="39.1">GATE5</text>
<text x="20.3" y="45.4">XLAT</text>
<text x="20.3" y="42.9">BLANK</text>
<text x="20.3" y="47.9">SCLK</text>
<text x="66.6" y="47.9">GATE2</text>
<text x="66.6" y="42.9">GATE0</text>
<text x="66.6" y="45.4">GATE1</text>
<text x="20.3" y="50.5">SIN</text>
<text x="20.3" y="53">VPRG</text>
<text x="66.6" y="53">GATE4</text>
<text x="66.6" y="50.5">GATE3</text>
<text x="66.6" y="58.1">GATE6</text>
<text x="66.6" y="55.6">GATE5</text>
<text x="66.6" y="60.6">GATE7</text>
<text x="66.6" y="63.2">GATE8</text>
<text x="66.6" y="65.7">GATE9</text>
<text x="65.4" y="70.8">GATE11</text>
<text x="65.4" y="68.3">GATE10</text>
<text x="102.9" y="70.8">OUT_6</text>
<text x="133.3" y="70.8">OUT_7</text>
<text x="163.8" y="70.8">OUT_8</text>
<text x="194.3" y="70.8">OUT_9</text>
<text x="224.8" y="70.8">OUT_10</text>
<text x="255.3" y="70.8">OUT_11</text>
<text x="21.6" y="75.9">GSCLK</text>
<text x="21.6" y="73.3">SOUT</text>
<text x="65.4" y="75.9">GATE13</text>
<text x="65.4" y="73.3">GATE12</text>
<text x="65.4" y="81">GATE15</text>
<text x="65.4" y="78.4">GATE14</text>
<text x="80" y="78.4">GATE6</text>
<text x="110.5" y="78.4">GATE7</text>
<text x="141" y="78.4">GATE8</text>
<text x="171.4" y="78.4">GATE9</text>
<text x="201.9" y="78.4">GATE10</text>
<text x="232.4" y="78.4">GATE11</text>
<text x="102.9" y="110.2">OUT_12</text>
<text x="133.3" y="110.2">OUT_13</text>
<text x="163.8" y="110.2">OUT_14</text>
<text x="194.3" y="110.2">OUT_15</text>
<text x="80" y="117.8">GATE12</text>
<text x="110.5" y="117.8">GATE13</text>
<text x="141" y="117.8">GATE14</text>
<text x="171.4" y="117.8">GATE15</text>
<text x="24.1" y="139.4">OUT_0</text>
<text x="54.6" y="139.4">OUT_1</text>
<text x="24.1" y="149.5">OUT_4</text>
<text x="24.1" y="144.5">OUT_2</text>
<text x="54.6" y="149.5">OUT_5</text>
<text x="54.6" y="144.5">OUT_3</text>
<text x="24.1" y="154.6">OUT_6</text>
<text x="54.6" y="154.6">OUT_7</text>
<text x="24.1" y="167.3">OUT_10</text>
<text x="24.1" y="162.2">OUT_8</text>
<text x="54.6" y="167.3">OUT_11</text>
<text x="54.6" y="162.2">OUT_9</text>
<text x="24.1" y="172.4">OUT_12</text>
<text x="54.6" y="172.4">OUT_13</text>
<text x="24.1" y="177.5">OUT_14</text>
<text x="54.6" y="177.5">OUT_15</text>
<text x="24.1" y="185.1">GSCLK</text>
<text x="24.1" y="187.6">XLAT</text>
<text x="24.1" y="190.2">SCLK</text>
<text x="54.6" y="187.6">BLANK</text>
<text x="24.1" y="192.7">SIN</text>
<text x="24.1" y="195.3">SOUT</text>
</g>
<g font-size="2.1" fill="#006464">
<text x="47.8" y="67.8" transform="rotate(-90 47.8 67.8)">TLC5940PWP</text>
<text x="55.8" y="89.7">U2</text>
<text x="199.6" y="145.5">TLV1117LV33DCYR</text>
<text x="213.3" y="160.8">U1</text>
</g>
<g font-size="2.1" fill="#0000c2">
<text x="165.1" y="176.3">eVOLVER System</text>
<text x="165.1" y="178.8">PWM Board</text>
</g>
<g font-size="2.1" fill="#840000">
<text x="160.4" y="189.7">Sheet: /</text>
<text x="160.4" y="192.4">File: eVolver_pwm.sch</text>
<text x="160.4" y="202.5">KiCad E.D.A. eeschema 6.0.2+dfsg-1</text>
<text x="160.4" y="199.7">Size: USLetter</text>
<text x="182.4" y="199.7">Date:</text>
<text x="245.4" y="199.7">Rev:</text>
<text x="245.4" y="202.5">Id: 1/1</text>
</g>
<g font-size="1.8" fill="#840000">
<text x="35" y="11.6">1</text>
<text x="85" y="11.6">2</text>
<text x="135" y="11.6">3</text>
<text x="185" y="11.6">4</text>
<text x="235" y="11.6">5</text>
<text x="10.3" y="35.6">A</text>
<text x="267.7" y="35.6">A</text>
<text x="10.3" y="85.7">B</text>
<text x="267.7" y="85.7">B</text>
<text x="10.3" y="135.6">C</text>
<text x="267.7" y="135.6">C</text>
<text x="10.3" y="185.7">D</text>
<text x="267.7" y="185.7">D</text>
<text x="35" y="205.6">1</text>
<text x="85" y="205.6">2</text>
<text x="135" y="205.6">3</text>
<text x="185" y="205.6">4</text>
<text x="235" y="205.6">5</text>
</g>
<g font-size="1.8" fill="#006464">
<text x="97" y="14.9">+24V</text>
<text x="127.5" y="14.9">+24V</text>
<text x="157.9" y="14.9">+24V</text>
<text x="188.4" y="14.9">+24V</text>
<text x="218.9" y="14.9">+24V</text>
<text x="249.4" y="14.9">+24V</text>
<text x="44.7" y="18.7">+3.3V</text>
<text x="86.6" y="19.9">+3.3V</text>
<text x="99.2" y="22.2">D1</text>
<text x="117" y="19.9">+3.3V</text>
<text x="129.7" y="22.2">D2</text>
<text x="147.5" y="19.9">+3.3V</text>
<text x="160.2" y="22.2">D3</text>
<text x="178" y="19.9">+3.3V</text>
<text x="190.6" y="22.2">D4</text>
<text x="208.5" y="19.9">+3.3V</text>
<text x="221.1" y="22.2">D5</text>
<text x="239" y="19.9">+3.3V</text>
<text x="251.6" y="22.2">D6</text>
<text x="17.3" y="28.6">C1</text>
<text x="31.9" y="28.6">C2</text>
<text x="100.3" y="27.3">ZHCS506TA</text>
<text x="130.8" y="27.3">ZHCS506TA</text>
<text x="161.3" y="27.3">ZHCS506TA</text>
<text x="191.8" y="27.3">ZHCS506TA</text>
<text x="222.3" y="27.3">ZHCS506TA</text>
<text x="252.7" y="27.3">ZHCS506TA</text>
<text x="17.5" y="33.7">0.1uF</text>
<text x="32.2" y="33.7">0.1uF</text>
<text x="83.5" y="33.7">10K</text>
<text x="90.3" y="33.7">R1</text>
<text x="113.9" y="33.7">10K</text>
<text x="120.8" y="33.7">R2</text>
<text x="144.4" y="33.7">10K</text>
<text x="151.3" y="33.7">R3</text>
<text x="174.9" y="33.7">10K</text>
<text x="181.7" y="33.7">R4</text>
<text x="205.4" y="33.7">10K</text>
<text x="212.2" y="33.7">R5</text>
<text x="235.9" y="33.7">10K</text>
<text x="242.7" y="33.7">R6</text>
<text x="47.6" y="40.3" transform="rotate(-90 47.6 40.3)">VCC</text>
<text x="36.6" y="43.8">BLANK</text>
<text x="36.6" y="46.4">XLAT</text>
<text x="52.7" y="43.8">OUT0</text>
<text x="52.7" y="46.4">OUT1</text>
<text x="89.5" y="43.8">AO3422</text>
<text x="100.3" y="42.5">Q1</text>
<text x="120" y="43.8">AO3422</text>
<text x="130.8" y="42.5">Q2</text>
<text x="150.5" y="43.8">AO3422</text>
<text x="161.3" y="42.5">Q3</text>
<text x="181" y="43.8">AO3422</text>
<text x="191.8" y="42.5">Q4</text>
<text x="211.4" y="43.8">AO3422</text>
<text x="222.3" y="42.5">Q5</text>
<text x="241.9" y="43.8">AO3422</text>
<text x="252.7" y="42.5">Q6</text>
<text x="36.6" y="48.9">SCLK</text>
<text x="36.6" y="51.4">SIN</text>
<text x="36.6" y="54">VPRG</text>
<text x="52.7" y="51.4">OUT3</text>
<text x="52.7" y="54">OUT4</text>
<text x="52.7" y="48.9">OUT2</text>
<text x="52.7" y="56.5">OUT5</text>
<text x="52.7" y="59.1">OUT6</text>
<text x="86.6" y="59.3">+3.3V</text>
<text x="97" y="54.2">+24V</text>
<text x="117" y="59.3">+3.3V</text>
<text x="127.5" y="54.2">+24V</text>
<text x="147.5" y="59.3">+3.3V</text>
<text x="157.9" y="54.2">+24V</text>
<text x="178" y="59.3">+3.3V</text>
<text x="188.4" y="54.2">+24V</text>
<text x="208.5" y="59.3">+3.3V</text>
<text x="218.9" y="54.2">+24V</text>
<text x="239" y="59.3">+3.3V</text>
<text x="249.4" y="54.2">+24V</text>
<text x="16.7" y="63.1">+3.3V</text>
<text x="52.7" y="61.6">OUT7</text>
<text x="52.7" y="64.1">OUT8</text>
<text x="99.2" y="61.6">D7</text>
<text x="129.7" y="61.6">D8</text>
<text x="160.2" y="61.6">D9</text>
<text x="191.4" y="61.6">D10</text>
<text x="221.9" y="61.6">D11</text>
<text x="252.4" y="61.6">D12</text>
<text x="13.6" y="70.5">10K</text>
<text x="21.2" y="70.5">R18</text>
<text x="36.6" y="71.8">XERR</text>
<text x="51.7" y="69.2">OUT10</text>
<text x="51.7" y="71.8">OUT11</text>
<text x="52.7" y="66.7">OUT9</text>
<text x="100.3" y="66.7">ZHCS506TA</text>
<text x="130.8" y="66.7">ZHCS506TA</text>
<text x="161.3" y="66.7">ZHCS506TA</text>
<text x="191.8" y="66.7">ZHCS506TA</text>
<text x="222.3" y="66.7">ZHCS506TA</text>
<text x="252.7" y="66.7">ZHCS506TA</text>
<text x="36.6" y="74.3">SOUT</text>
<text x="36.6" y="76.8">GSCLK</text>
<text x="51.7" y="74.3">OUT12</text>
<text x="51.7" y="76.8">OUT13</text>
<text x="83.5" y="73">10K</text>
<text x="90.3" y="73">R7</text>
<text x="113.9" y="73">10K</text>
<text x="120.8" y="73">R8</text>
<text x="144.4" y="73">10K</text>
<text x="151.3" y="73">R9</text>
<text x="174.9" y="73">10K</text>
<text x="182.5" y="73">R10</text>
<text x="205.4" y="73">10K</text>
<text x="213" y="73">R11</text>
<text x="235.9" y="73">10K</text>
<text x="243.5" y="73">R12</text>
<text x="36.6" y="79.4">DCPRG</text>
<text x="36.6" y="81.9">IREF</text>
<text x="51.7" y="79.4">OUT14</text>
<text x="51.7" y="81.9">OUT15</text>
<text x="89.5" y="83.2">AO3422</text>
<text x="100.3" y="81.9">Q7</text>
<text x="120" y="83.2">AO3422</text>
<text x="130.8" y="81.9">Q8</text>
<text x="150.5" y="83.2">AO3422</text>
<text x="161.3" y="81.9">Q9</text>
<text x="181" y="83.2">AO3422</text>
<text x="192" y="81.9">Q10</text>
<text x="211.4" y="83.2">AO3422</text>
<text x="222.4" y="81.9">Q11</text>
<text x="241.9" y="83.2">AO3422</text>
<text x="252.9" y="81.9">Q12</text>
<text x="24.9" y="89.5">2.2k</text>
<text x="32.7" y="89.5">R17</text>
<text x="47.6" y="86.6" transform="rotate(-90 47.6 86.6)">GND</text>
<text x="97" y="93.6">+24V</text>
<text x="127.5" y="93.6">+24V</text>
<text x="157.9" y="93.6">+24V</text>
<text x="188.4" y="93.6">+24V</text>
<text x="86.6" y="98.7">+3.3V</text>
<text x="100" y="101">D13</text>
<text x="117" y="98.7">+3.3V</text>
<text x="130.5" y="101">D14</text>
<text x="147.5" y="98.7">+3.3V</text>
<text x="160.9" y="101">D15</text>
<text x="178" y="98.7">+3.3V</text>
<text x="191.4" y="101">D16</text>
<text x="100.3" y="106">ZHCS506TA</text>
<text x="130.8" y="106">ZHCS506TA</text>
<text x="161.3" y="106">ZHCS506TA</text>
<text x="191.8" y="106">ZHCS506TA</text>
<text x="83.5" y="112.4">10K</text>
<text x="91.1" y="112.4">R13</text>
<text x="113.9" y="112.4">10K</text>
<text x="121.6" y="112.4">R14</text>
<text x="144.4" y="112.4">10K</text>
<text x="150.8" y="112.4">R15</text>
<text x="174.9" y="112.4">10K</text>
<text x="182.5" y="112.4">R16</text>
<text x="89.5" y="122.6">AO3422</text>
<text x="100.5" y="121.3">Q13</text>
<text x="120" y="122.6">AO3422</text>
<text x="131" y="121.3">Q14</text>
<text x="150.5" y="122.6">AO3422</text>
<text x="161.5" y="121.3">Q15</text>
<text x="181" y="122.6">AO3422</text>
<text x="192" y="121.3">Q16</text>
<text x="15.7" y="136.8">+24V</text>
<text x="38.3" y="135.3">P1</text>
<text x="46.2" y="136.8">+24V</text>
<text x="68.8" y="135.3">P2</text>
<text x="149" y="139.3">+24V</text>
<text x="116.4" y="146.7">C5</text>
<text x="127.8" y="146.7">C6</text>
<text x="138" y="146.7">C7</text>
<text x="149.4" y="146.7">C8</text>
<text x="182.6" y="145.7">+5V</text>
<text x="210" y="149.2">VOUT</text>
<text x="232.6" y="145.7">+3.3V</text>
<text x="80.5" y="152">+24V</text>
<text x="91.6" y="155.6">P3</text>
<text x="108.1" y="155.6">P4</text>
<text x="116.6" y="151.8">0.1uF</text>
<text x="128" y="151.8">0.1uF</text>
<text x="138.2" y="151.8">0.1uF</text>
<text x="149.6" y="151.8">0.1uF</text>
<text x="204.2" y="153">VIN</text>
<text x="210" y="153">VOUT</text>
<text x="193.9" y="158.1">C3</text>
<text x="210.2" y="157.7" transform="rotate(-90 210.2 157.7)">GND</text>
<text x="228.2" y="158.1">C4</text>
<text x="134.8" y="166">+3.3V</text>
<text x="193.9" y="163.2">1uF</text>
<text x="228.2" y="163.2">1uF</text>
<text x="129.2" y="173.4">C10</text>
<text x="138" y="173.4">C9</text>
<text x="42.5" y="174.3" transform="rotate(-90 42.5 174.3)">CONN_01X25_1</text>
<text x="73" y="174.3" transform="rotate(-90 73 174.3)">CONN_01X25_2</text>
<text x="95.9" y="174.6" transform="rotate(-90 95.9 174.6)">CONN_01X10</text>
<text x="112.4" y="174.6" transform="rotate(-90 112.4 174.6)">CONN_01X10</text>
<text x="129.3" y="178.4">0.1uF</text>
<text x="138.2" y="178.4">0.1uF</text>
<text x="46.7" y="187.6">+5V</text>
</g>
<g font-size="1.8" fill="#a90000">
<text x="46.7" y="34" transform="rotate(-90 46.7 34)">28</text>
<text x="93.6" y="40.9">1</text>
<text x="100.6" y="36.1" transform="rotate(-90 100.6 36.1)">3</text>
<text x="124.1" y="40.9">1</text>
<text x="131.1" y="36.1" transform="rotate(-90 131.1 36.1)">3</text>
<text x="154.6" y="40.9">1</text>
<text x="161.5" y="36.1" transform="rotate(-90 161.5 36.1)">3</text>
<text x="185.1" y="40.9">1</text>
<text x="192" y="36.1" transform="rotate(-90 192 36.1)">3</text>
<text x="215.5" y="40.9">1</text>
<text x="222.5" y="36.1" transform="rotate(-90 222.5 36.1)">3</text>
<text x="246" y="40.9">1</text>
<text x="253" y="36.1" transform="rotate(-90 253 36.1)">3</text>
<text x="32.5" y="42.9">2</text>
<text x="32.5" y="45.5">3</text>
<text x="60.5" y="42.9">7</text>
<text x="60.5" y="45.5">8</text>
<text x="100.6" y="43.7" transform="rotate(-90 100.6 43.7)">2</text>
<text x="131.1" y="43.7" transform="rotate(-90 131.1 43.7)">2</text>
<text x="161.5" y="43.7" transform="rotate(-90 161.5 43.7)">2</text>
<text x="192" y="43.7" transform="rotate(-90 192 43.7)">2</text>
<text x="222.5" y="43.7" transform="rotate(-90 222.5 43.7)">2</text>
<text x="253" y="43.7" transform="rotate(-90 253 43.7)">2</text>
<text x="32.5" y="48">4</text>
<text x="32.5" y="50.5">5</text>
<text x="32.5" y="53.1">6</text>
<text x="60" y="50.5">10</text>
<text x="60" y="53.1">11</text>
<text x="60.5" y="48">9</text>
<text x="60" y="55.6">12</text>
<text x="60" y="58.2">13</text>
<text x="60" y="60.7">14</text>
<text x="60" y="63.2">15</text>
<text x="60" y="65.8">16</text>
<text x="32" y="70.9">23</text>
<text x="60" y="68.3">17</text>
<text x="60" y="70.9">18</text>
<text x="32" y="73.4">24</text>
<text x="32" y="75.9">25</text>
<text x="60" y="73.4">19</text>
<text x="60" y="75.9">20</text>
<text x="100.6" y="75.4" transform="rotate(-90 100.6 75.4)">3</text>
<text x="131.1" y="75.4" transform="rotate(-90 131.1 75.4)">3</text>
<text x="161.5" y="75.4" transform="rotate(-90 161.5 75.4)">3</text>
<text x="192" y="75.4" transform="rotate(-90 192 75.4)">3</text>
<text x="222.5" y="75.4" transform="rotate(-90 222.5 75.4)">3</text>
<text x="253" y="75.4" transform="rotate(-90 253 75.4)">3</text>
<text x="32" y="78.5">26</text>
<text x="32" y="81">27</text>
<text x="60" y="78.5">21</text>
<text x="60" y="81">22</text>
<text x="93.6" y="80.3">1</text>
<text x="100.6" y="83" transform="rotate(-90 100.6 83)">2</text>
<text x="124.1" y="80.3">1</text>
<text x="131.1" y="83" transform="rotate(-90 131.1 83)">2</text>
<text x="154.6" y="80.3">1</text>
<text x="161.5" y="83" transform="rotate(-90 161.5 83)">2</text>
<text x="185.1" y="80.3">1</text>
<text x="192" y="83" transform="rotate(-90 192 83)">2</text>
<text x="215.5" y="80.3">1</text>
<text x="222.5" y="83" transform="rotate(-90 222.5 83)">2</text>
<text x="246" y="80.3">1</text>
<text x="253" y="83" transform="rotate(-90 253 83)">2</text>
<text x="46.7" y="90.7" transform="rotate(-90 46.7 90.7)">1</text>
<text x="93.6" y="119.6">1</text>
<text x="100.6" y="114.8" transform="rotate(-90 100.6 114.8)">3</text>
<text x="124.1" y="119.6">1</text>
<text x="131.1" y="114.8" transform="rotate(-90 131.1 114.8)">3</text>
<text x="154.6" y="119.6">1</text>
<text x="161.5" y="114.8" transform="rotate(-90 161.5 114.8)">3</text>
<text x="185.1" y="119.6">1</text>
<text x="192" y="114.8" transform="rotate(-90 192 114.8)">3</text>
<text x="100.6" y="122.4" transform="rotate(-90 100.6 122.4)">2</text>
<text x="131.1" y="122.4" transform="rotate(-90 131.1 122.4)">2</text>
<text x="161.5" y="122.4" transform="rotate(-90 161.5 122.4)">2</text>
<text x="192" y="122.4" transform="rotate(-90 192 122.4)">2</text>
<text x="35.7" y="136.9">1</text>
<text x="66.2" y="136.9">1</text>
<text x="35.7" y="139.4">2</text>
<text x="35.7" y="142">3</text>
<text x="66.2" y="139.4">2</text>
<text x="66.2" y="142">3</text>
<text x="35.7" y="144.5">4</text>
<text x="35.7" y="147.1">5</text>
<text x="35.7" y="149.6">6</text>
<text x="66.2" y="144.5">4</text>
<text x="66.2" y="147.1">5</text>
<text x="66.2" y="149.6">6</text>
<text x="217.9" y="148.3">2</text>
<text x="35.7" y="152.1">7</text>
<text x="35.7" y="154.7">8</text>
<text x="66.2" y="152.1">7</text>
<text x="66.2" y="154.7">8</text>
<text x="200.2" y="152.1">3</text>
<text x="216.9" y="152.1">Tab</text>
<text x="35.2" y="159.8">10</text>
<text x="35.7" y="157.2">9</text>
<text x="65.7" y="159.8">10</text>
<text x="66.2" y="157.2">9</text>
<text x="89" y="157.2">1</text>
<text x="89" y="159.8">2</text>
<text x="105.6" y="157.2">1</text>
<text x="105.6" y="159.8">2</text>
<text x="209.3" y="161.8" transform="rotate(-90 209.3 161.8)">1</text>
<text x="35.2" y="162.3">11</text>
<text x="35.2" y="164.8">12</text>
<text x="35.2" y="167.4">13</text>
<text x="65.7" y="162.3">11</text>
<text x="65.7" y="164.8">12</text>
<text x="65.7" y="167.4">13</text>
<text x="89" y="162.3">3</text>
<text x="89" y="164.8">4</text>
<text x="89" y="167.4">5</text>
<text x="105.6" y="162.3">3</text>
<text x="105.6" y="164.8">4</text>
<text x="105.6" y="167.4">5</text>
<text x="35.2" y="169.9">14</text>
<text x="35.2" y="172.5">15</text>
<text x="65.7" y="169.9">14</text>
<text x="65.7" y="172.5">15</text>
<text x="89" y="169.9">6</text>
<text x="89" y="172.5">7</text>
<text x="105.6" y="169.9">6</text>
<text x="105.6" y="172.5">7</text>
<text x="35.2" y="175">16</text>
<text x="35.2" y="177.5">17</text>
<text x="65.7" y="175">16</text>
<text x="65.7" y="177.5">17</text>
<text x="89" y="175">8</text>
<text x="89" y="177.5">9</text>
<text x="105.6" y="175">8</text>
<text x="105.6" y="177.5">9</text>
<text x="35.2" y="180.1">18</text>
<text x="35.2" y="182.6">19</text>
<text x="35.2" y="185.2">20</text>
<text x="65.7" y="180.1">18</text>
<text x="65.7" y="182.6">19</text>
<text x="65.7" y="185.2">20</text>
<text x="88.6" y="180.1">10</text>
<text x="105.1" y="180.1">10</text>
<text x="35.2" y="187.7">21</text>
<text x="35.2" y="190.2">22</text>
<text x="65.7" y="187.7">21</text>
<text x="65.7" y="190.2">22</text>
<text x="35.2" y="192.8">23</text>
<text x="35.2" y="195.3">24</text>
<text x="35.2" y="197.9">25</text>
<text x="65.7" y="192.8">23</text>
<text x="65.7" y="195.3">24</text>
<text x="65.7" y="197.9">25</text>
</g>
</svg>
